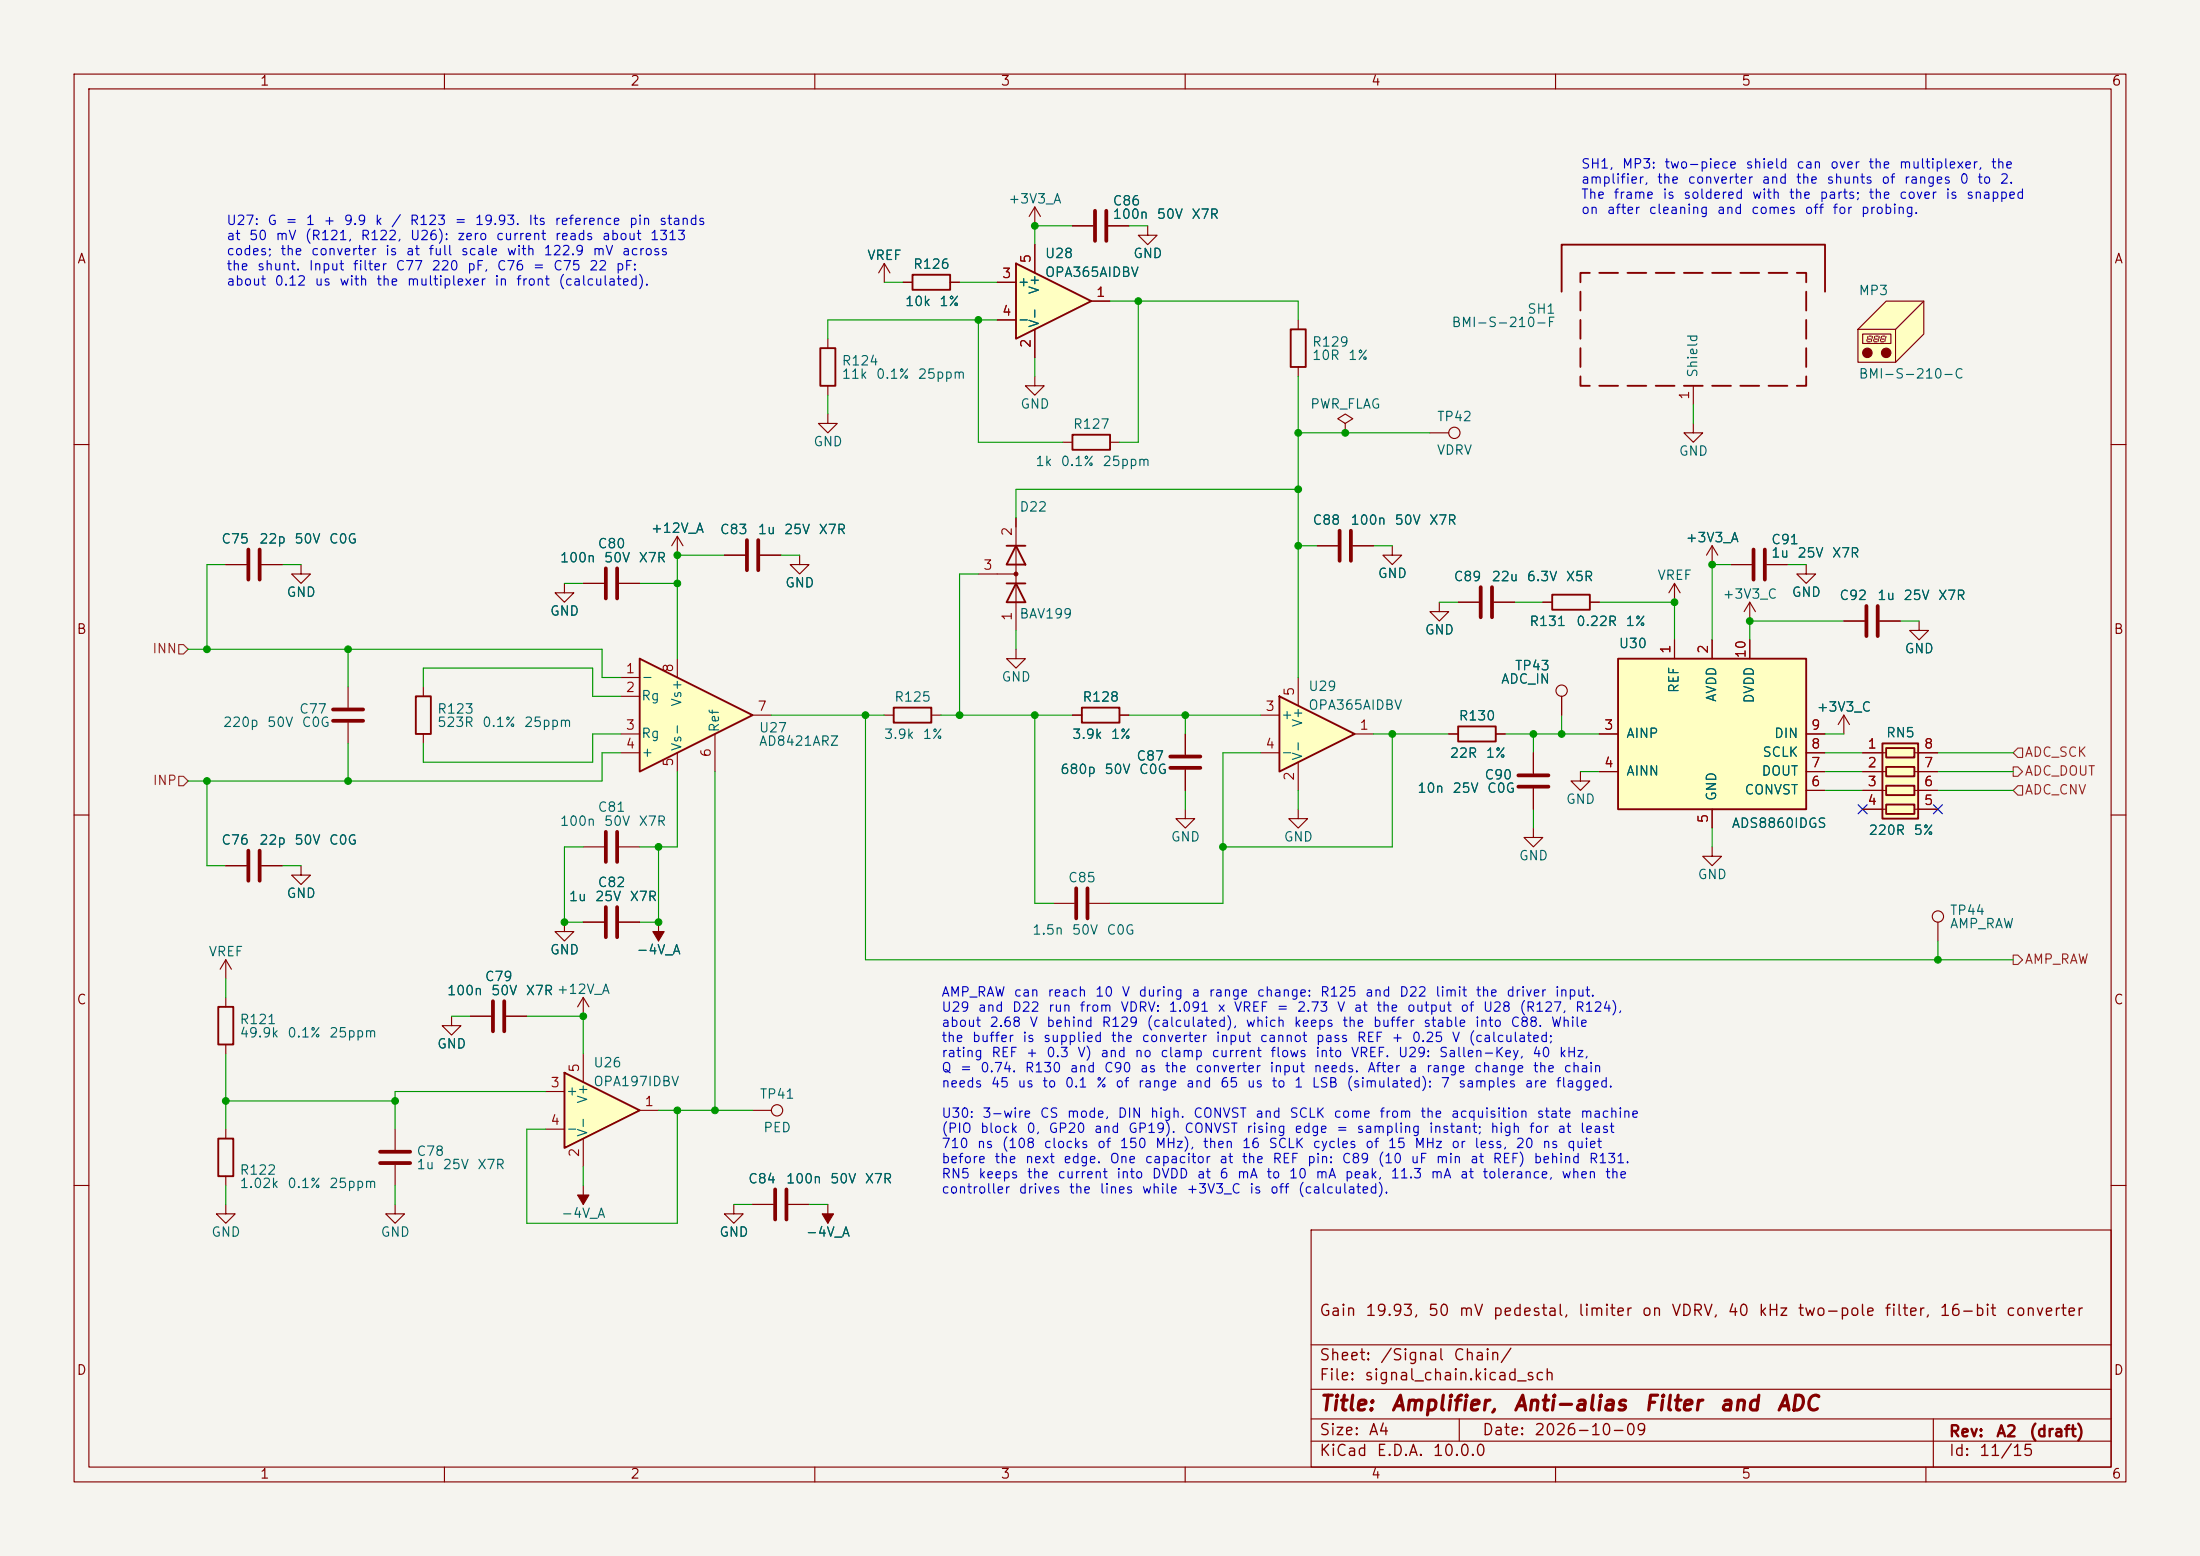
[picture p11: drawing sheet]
<svg xmlns="http://www.w3.org/2000/svg" width="297mm" height="210mm" viewBox="0 0 297 210" stroke-linecap="round" stroke-linejoin="round" font-family="sans-serif">
<path d="M0 0h297v210h-297z" fill="#f5f4ef" stroke="#f5f4ef" stroke-width=".14"/>
<g fill="none" stroke="#840000" stroke-width=".15">
<path d="M10 10h277v190h-277zM12 12h273v186h-273zM60 10v2M110 10v2M160 10v2M210 10v2M260 10v2M139.7 27.9l-.8 1.3M139.7 27.9l.8 1.3M139.7 27.9v2.6M144.8 30.5h2.8M149.6 30.5h2.8"/>
<path d="M228.6 52.1v2.5M10 60h2M40.6 76.2v1.3h1.3l-1.3 1.2-1.2-1.2h1.2M76.2 78.7v1.3h1.3l-1.3 1.3-1.3-1.3h1.3M188 73.7v1.2h1.2l-1.2 1.3-1.3-1.3h1.3M285 60h2M47 92.7v2.8M47 97.5v2.8M57.1 92.7v1.3M57.1 99.1v1.2M195.6 99.1h1.2M201.9 99.1h1.3"/>
<path d="M10 110h2M207 111.8v1.2h1.3l-1.3 1.3-1.3-1.3h1.3M207 101.6v2.8M207 106.4v2.8M285 110h2M88.9 124.5v2.5M10 160h2M78.7 160v2.6M111.8 162.6v2.5M177 166h108v32h-108zM285 160h2M60 198v2"/>
<path d="M110 198v2M160 198v2M177 194.5h108M177 191.5h108M177 187.5h108M177 181.5h108M197 191.5v3M210 198v2M260 198v2M261 191.5v6.5"/>
</g>
<g fill="none" stroke="#840000" stroke-width=".25">
<path d="M210.8 39.4v-6.4h35.6v6.4M213.4 39.4v2.5M214.6 36.8h-1.2v1.3M215.9 36.8h2.5M219.7 36.8h2.5M223.5 36.8h2.6M227.3 36.8h2.6M231.1 36.8h2.6M234.9 36.8h2.6M238.8 36.8h2.5M242.6 36.8h1.2v1.3M243.8 39.4v2.5"/>
<path d="M213.4 50.8v1.3h1.2M213.4 43.2v2.5M213.4 47v2.5M215.9 52.1h2.5M219.7 52.1h2.5M223.5 52.1h2.6M227.3 52.1h2.6M231.1 52.1h2.6M234.9 52.1h2.6M238.8 52.1h2.5M243.8 50.8v1.3h-1.2M243.8 43.2v2.5"/>
<path d="M243.8 47v2.5M56.1 94h2.1v5.1h-2.1zM196.8 98h5.1v2.1h-5.1z"/>
</g>
<path d="M147.8 28.4v4.1M149.4 28.4v4.1M45 97.3h4M45 95.8h4M205 104.6h4M205 106.2h4" fill="none" stroke="#840000" stroke-width=".51"/>
<g fill="#840000" stroke="#840000" stroke-width=".15">
<path d="M78 161.3h1.5l-.8 1.3z"/>
<path d="M88.1 125.7h1.6l-.8 1.3z"/>
<path d="M111 163.8h1.5l-.7 1.3z"/>
</g>
<path d="M172.7 94l10.2 5.1-10.2 5z" fill="#ffffc2"/>
<path d="M172.7 94l10.2 5.1-10.2 5z" fill="none" stroke="#840000" stroke-width=".25"/>
<g fill="none" stroke="#840000" stroke-width=".15">
<path d="M177.8 73.7h2.8M182.6 73.7h2.8M160 99.1v2.8M170.2 96.5h2.5M175.3 91.4v3.9M182.9 99.1h2.5M194.3 81.3v1.3h1.3l-1.3 1.2-1.3-1.2h1.3M160 109.2v1.3h1.3l-1.3 1.3-1.3-1.3h1.3M160 103.9v2.8M170.2 101.6h2.5M175.3 109.2v1.3h1.2l-1.2 1.3-1.3-1.3h1.3M175.3 102.9v3.8"/>
<path d="M142.2 121.9h2.8M147.1 121.9h2.8M99.1 162.6v1.2h1.2l-1.2 1.3-1.3-1.3h1.3M101.6 162.6h2.8M106.4 162.6h2.8"/>
</g>
<path d="M180.8 71.6v4.1M182.4 71.6v4.1M145.3 119.9v4.1M146.8 119.9v4.1M158 102.1h4.1M158 103.6h4.1M104.6 160.5v4.1M106.2 160.5v4.1" fill="none" stroke="#840000" stroke-width=".51"/>
<path d="M76.2 144.8l10.2 5.1-10.2 5z" fill="#ffffc2"/>
<path d="M76.2 144.8l10.2 5.1-10.2 5z" fill="none" stroke="#840000" stroke-width=".25"/>
<path d="M228.6 57.2v1.2h1.3l-1.3 1.3-1.3-1.3h1.3M78.7 114.3h2.8M83.6 114.3h2.8M78.7 124.5h2.8M83.6 124.5h2.8M73.7 147.3h2.5M73.7 152.4h2.5M78.7 142.2v3.9M78.7 153.7v3.8M86.4 149.9h2.5" fill="none" stroke="#840000" stroke-width=".15"/>
<path d="M81.8 112.3v4M83.3 112.3v4M81.8 122.4v4.1M83.3 122.4v4.1" fill="none" stroke="#840000" stroke-width=".51"/>
<path d="M254.6 40.6h5.1v4.5l-3.8 3.8h-5.1v-4.4z" fill="#ffffc2"/>
<g fill="none" stroke="#840000" stroke-width=".15">
<path d="M154.9 30.5v1.3h1.3l-1.3 1.2-1.2-1.2h1.2M175.3 43.2v1.3M175.3 49.5v1.3M181.6 57.2l1-.7-1-.6-1 .6 1 .7v1.2M181.6 58.4h.1M193 58.4h2.6M251.5 45.1h3.8v1.3h-3.8zM252.1 45.8l-.1 .2M252.1 46.1h.4M252.2 45.4l-.1 .3M252.2 45.8h.3M252.3 45.4h.3"/>
<path d="M252.7 45.8l-.1 .3M252.8 45.4l-.1 .3M253 45.8l-.1 .2M253 46.1h.4M253.1 45.4l-.1 .3M253.1 45.8h.3M253.2 45.4h.3M253.6 45.8l-.1 .3M253.7 45.4l-.1 .3M253.9 45.8l-.1 .2M253.9 46.1h.4M254 45.4l-.1 .3"/>
<path d="M254.1 45.8h.3M254.2 45.4h.3M254.5 45.8v.3M254.6 45.4v.3M254.6 40.6h5.1v4.5l-3.8 3.8h-5.1v-4.4zM255.9 44.5v4.4M259.7 40.6l-3.8 3.9h-5.1M226.1 78.7l-.8 1.3M226.1 78.7l.7 1.3M226.1 78.7v2.6M231.1 73.7l-.7 1.2M231.1 73.7l.8 1.2"/>
<path d="M231.1 73.7v2.5M233.7 76.2h2.8M238.5 76.2h2.8M243.8 76.2v1.3h1.3l-1.3 1.2-1.2-1.2h1.2M144.8 96.5h1.2M151.1 96.5h1.3M196.8 81.3h2.8M201.7 81.3h2.8M208.3 81.3h1.2M210.8 94v2.5M214.6 81.3h1.3M236.2 81.3l-.7 1.3"/>
<path d="M236.2 81.3l.8 1.3M236.2 81.3v2.5M248.9 96.5l-.7 1.3M248.9 96.5l.8 1.3M248.9 96.5v2.6M248.9 83.8h2.8M253.7 83.8h2.8M259.1 83.8v1.3h1.2l-1.2 1.3-1.3-1.3h1.3M30.5 116.8h2.8M35.3 116.8h2.8M40.6 116.8v1.3h1.3l-1.3 1.3-1.2-1.3h1.2M61 137.2v1.2h1.2l-1.2 1.3-1.3-1.3h1.3"/>
<path d="M63.5 137.2h2.8M68.3 137.2h2.8M76.2 124.5v1.2h1.3l-1.3 1.3-1.3-1.3h1.3M78.7 134.6l-.7 1.3M78.7 134.6l.8 1.3M78.7 134.6v2.6M101.6 149.9h2.5"/>
<circle cx="196.3" cy="58.4" r=".76"/>
<circle cx="210.8" cy="93.2" r=".76"/>
<circle cx="104.9" cy="149.9" r=".76"/>
</g>
<g fill="#840000" stroke="#840000" stroke-width=".15">
<circle cx="252.1" cy="47.6" r=".63"/>
<circle cx="254.6" cy="47.6" r=".63"/>
</g>
<path d="M174.2 44.5h2.1v5h-2.1zM146 95.5h5.1v2h-5.1zM209.5 80.3h5.1v2h-5.1z" fill="none" stroke="#840000" stroke-width=".25"/>
<path d="M199.9 79.2v4.1M201.4 79.2v4.1M236.7 74.2v4M238.3 74.2v4M252 81.8v4.1M253.5 81.8v4.1M33.5 114.8v4.1M35.1 114.8v4.1M66.5 135.1v4.1M68.1 135.1v4.1" fill="none" stroke="#840000" stroke-width=".51"/>
<path d="M137.2 35.6l10.1 5-10.1 5.1z" fill="#ffffc2"/>
<path d="M137.2 35.6l10.1 5-10.1 5.1zM135.9 78.7h2.5M135.9 73.7h2.5M137.2 78.7l1.2 2.6h-2.5zM137.2 73.7l1.2 2.5h-2.5zM29.5 135.9h2v5.1h-2zM29.5 153.7h2v5.1h-2z" fill="none" stroke="#840000" stroke-width=".25"/>
<g fill="none" stroke="#840000" stroke-width=".15">
<path d="M134.6 38.1h2.6M139.7 33v3.8M134.6 43.2h2.6M139.7 44.5v3.8M147.3 40.6h2.6M132.1 77.5h5.1M137.2 69.9v15.2M30.5 129.5v2.6M30.5 134.6v1.3M30.5 129.5l-.8 1.3M30.5 129.5l.7 1.3M30.5 141v1.2"/>
<path d="M30.5 152.4v1.3M30.5 158.8v1.2M53.3 152.4v2.8M53.3 157.2v2.8M30.5 162.6v1.2h1.2l-1.2 1.3-1.3-1.3h1.3M53.3 162.6v1.2h1.3l-1.3 1.3-1.2-1.3h1.2"/>
</g>
<circle cx="137.2" cy="77.5" r=".25" fill="#840000" stroke="#840000" stroke-width=".15"/>
<path d="M51.3 155.4h4.1M51.3 157h4.1" fill="none" stroke="#840000" stroke-width=".51"/>
<path d="M254.1 100.3h4.9v10.2h-4.9z" fill="#ffffc2"/>
<path d="M123.2 37.1h5.1v2h-5.1zM110.7 47h2.1v5.1h-2.1zM144.8 58.7h5.1v2h-5.1zM120.6 95.5h5.1v2h-5.1zM254.1 100.3h4.9v10.2h-4.9zM254.6 101h3.8v1.2h-3.8zM254.6 103.5h3.8v1.3h-3.8zM254.6 106h3.8v1.3h-3.8zM254.6 108.6h3.8v1.3h-3.8z" fill="none" stroke="#840000" stroke-width=".25"/>
<g fill="none" stroke="#840000" stroke-width=".15">
<path d="M119.4 35.6l-.8 1.2M119.4 35.6l.7 1.2M119.4 35.6v2.5M121.9 38.1h1.3M128.3 38.1h1.2M111.8 45.7v1.3M111.8 52.1v1.2M139.7 50.8v1.3h1.3l-1.3 1.2-1.3-1.2h1.3M143.5 59.7h1.3M149.9 59.7h1.2M30.5 76.2h2.8M35.3 76.2h2.8"/>
<path d="M78.7 78.7h2.8M83.6 78.7h2.8M97.8 74.9h2.8M102.6 74.9h2.8M107.9 74.9v1.3h1.3l-1.3 1.3-1.2-1.3h1.2M119.4 96.5h1.2M125.7 96.5h1.3M137.2 87.6v1.3h1.2l-1.2 1.3-1.3-1.3h1.3M213.4 104.1v1.3h1.2l-1.2 1.3-1.3-1.3h1.3M231.1 114.3v1.3h1.3l-1.3 1.2-1.2-1.2h1.2M251.5 101.6h3.1M251.5 104.1h3.1"/>
<path d="M251.5 106.7h3.1M251.5 109.2h3.1M258.4 101.6h3.2M258.4 104.1h3.2M258.4 106.7h3.2M258.4 109.2h3.2M261.6 124.5v2.5"/>
<circle cx="261.6" cy="123.7" r=".76"/>
</g>
<path d="M33.5 74.2v4M35.1 74.2v4M81.8 76.7v4.1M83.3 76.7v4.1M100.8 72.9v4.1M102.4 72.9v4.1" fill="none" stroke="#840000" stroke-width=".51"/>
<path d="M86.4 88.9l15.2 7.6-15.2 7.6z" fill="#ffffc2"/>
<path d="M86.4 88.9l15.2 7.6-15.2 7.6z" fill="none" stroke="#840000" stroke-width=".25"/>
<path d="M83.8 91.4h2.6M83.8 94h2.6M83.8 99.1h2.6M91.4 88.9v2.5M96.5 99.1v5M101.6 96.5h2.5M83.8 101.6h2.6M91.4 101.6v2.5" fill="none" stroke="#840000" stroke-width=".15"/>
<path d="M218.4 88.9h25.4v20.3h-25.4z" fill="#ffffc2"/>
<path d="M218.4 88.9h25.4v20.3h-25.4z" fill="none" stroke="#840000" stroke-width=".25"/>
<g fill="none" stroke="#840000" stroke-width=".15">
<path d="M121.9 38.1h1.3M128.3 38.1h1.2M134.6 38.1h2.6M139.7 33v3.8M144.8 30.5h2.8M149.6 30.5h2.8M111.8 55.9v1.3h1.2l-1.2 1.2-1.3-1.2h1.3M134.6 43.2h2.6M139.7 44.5v3.8M147.3 40.6h2.6M30.5 76.2h2.8M35.3 76.2h2.8"/>
<path d="M78.7 78.7h2.8M83.6 78.7h2.8M91.4 72.4l-.7 1.3M91.4 72.4l.8 1.3M91.4 72.4v2.5M97.8 74.9h2.8M102.6 74.9h2.8M177.8 73.7h2.8M182.6 73.7h2.8M233.7 76.2h2.8M238.5 76.2h2.8M144.8 96.5h1.2"/>
<path d="M151.1 96.5h1.3M160 99.1v2.8M195.6 99.1h1.2M196.8 81.3h2.8M201.7 81.3h2.8M201.9 99.1h1.3M208.3 81.3h1.2M210.8 94v2.5M214.6 81.3h1.3M215.9 99.1h2.5M226.1 86.4v2.5M231.1 86.4v2.5"/>
<path d="M236.2 86.4v2.5M243.8 99.1h2.6M248.9 83.8h2.8M253.7 83.8h2.8M30.5 116.8h2.8M35.3 116.8h2.8M160 103.9v2.8M207 101.6v2.8M207 106.4v2.8M215.9 104.1h2.5M231.1 109.2v2.6M243.8 104.1h2.6"/>
<path d="M243.8 106.7h2.6M243.8 101.6h2.6M251.5 104.1h2.5M251.5 106.7h2.5M251.5 101.6h2.5M251.5 109.2h2.5M259.1 104.1h2.5M259.1 106.7h2.5M259.1 101.6h2.5M259.1 109.2h2.5M63.5 137.2h2.8M68.3 137.2h2.8"/>
<path d="M78.7 124.5h2.8M83.6 124.5h2.8M101.6 162.6h2.8M106.4 162.6h2.8"/>
</g>
<path d="M24.1 87h.7l.6 .6-.6 .7h-.7zM24.1 104.8h.7l.6 .6-.6 .6h-.7zM271.8 103.5h.6l.6 .6-.6 .7h-.6zM272.4 101h.6v1.2h-.6l-.6-.6zM272.4 106h.6v1.3h-.6l-.6-.6zM271.8 128.9h.6l.6 .6-.6 .7h-.6z" fill="none" stroke="#725600" stroke-width=".15"/>
<g fill="none" stroke="#009600" stroke-width=".15">
<path d="M119.4 38.1h2.5M129.5 38.1h5.1M144.8 30.5h-5.1v2.5M152.4 30.5h2.5M111.8 53.3v2.6M132.1 43.2v16.5h11.4M134.6 43.2h-22.8v2.5M139.7 48.3v2.5M149.9 40.6h25.4v2.6M153.7 40.6v19.1h-2.6M175.3 50.8v40.6M175.3 58.4h17.7"/>
<path d="M228.6 54.6v2.6M30.5 76.2h-2.6v11.4M38.1 76.2h2.5M76.2 78.7h2.5M86.4 78.7h5M97.8 74.9h-6.4v14M105.4 74.9h2.5M132.1 77.5h-2.6v19M175.3 73.7h2.5M175.3 66h-38.1v3.9M185.4 73.7h2.6M233.7 76.2h-2.6v10.2"/>
<path d="M241.3 76.2h2.5M25.4 87.6h55.9v3.8h2.5M47 87.6v5.1M57.1 92.7v-2.5h22.9v3.8h3.8M83.8 99.1h-3.8v3.8h-22.9v-2.6M104.1 96.5h15.3M116.8 96.5v33h155M127 96.5h17.8M137.2 85.1v2.5M139.7 96.5v25.4h2.5M152.4 96.5h17.8M160 96.5v2.6"/>
<path d="M185.4 99.1h10.2M188 99.1v15.2h-22.9M194.3 81.3h2.5M203.2 99.1h12.7M204.5 81.3h3.8M207 99.1v2.5M210.8 96.5v2.6M215.9 81.3h10.2v5.1M246.4 99.1h2.5M248.9 83.8h-12.7v2.6M256.5 83.8h2.6M27.9 105.4v11.4h2.6"/>
<path d="M38.1 116.8h2.5M47 100.3v5.1M78.7 114.3h-2.5v10.2h2.5M83.8 101.6h-2.5v3.8h-55.9M88.9 114.3v10.2h-2.5M91.4 104.1v10.2h-5M96.5 104.1v45.8M160 106.7v2.5M170.2 101.6h-5.1v20.3h-15.2M175.3 106.7v2.5M207 109.2v2.6M213.4 104.1h2.5"/>
<path d="M231.1 111.8v2.5M246.4 101.6h5.1M246.4 106.7h5.1M246.4 104.1h5.1M261.6 101.6h10.2M261.6 106.7h10.2M261.6 104.1h10.2M30.5 132.1v2.5M61 137.2h2.5M71.1 137.2h7.6v5M261.6 127v2.5M30.5 148.6h22.8"/>
<path d="M30.5 142.2v10.2M73.7 147.3h-20.4v5.1M78.7 157.5v2.5M88.9 149.9h12.7M91.4 149.9v15.2h-20.3v-12.7h2.6M30.5 160v2.6M53.3 160v2.6M99.1 162.6h2.5M109.2 162.6h2.6"/>
</g>
<path d="M250.9 108.6l1.2 1.2M252.1 108.6l-1.2 1.2M261 108.6l1.2 1.2M262.2 108.6l-1.2 1.2" fill="none" stroke="#000084" stroke-width=".15"/>
<g fill="#009600" stroke="#009600" stroke-width=".14">
<circle cx="188" cy="99.1" r=".46"/>
<circle cx="165.1" cy="114.3" r=".46"/>
<circle cx="231.1" cy="76.2" r=".46"/>
<circle cx="226.1" cy="81.3" r=".46"/>
<circle cx="207" cy="99.1" r=".46"/>
<circle cx="236.2" cy="83.8" r=".46"/>
<circle cx="210.8" cy="99.1" r=".46"/>
<circle cx="261.6" cy="129.5" r=".46"/>
<circle cx="139.7" cy="30.5" r=".46"/>
<circle cx="132.1" cy="43.2" r=".46"/>
<circle cx="175.3" cy="66" r=".46"/>
<circle cx="175.3" cy="58.4" r=".46"/>
<circle cx="175.3" cy="73.7" r=".46"/>
<circle cx="181.6" cy="58.4" r=".46"/>
<circle cx="160" cy="96.5" r=".46"/>
<circle cx="139.7" cy="96.5" r=".46"/>
<circle cx="153.7" cy="40.6" r=".46"/>
<circle cx="129.5" cy="96.5" r=".46"/>
<circle cx="91.4" cy="78.7" r=".46"/>
<circle cx="91.4" cy="74.9" r=".46"/>
<circle cx="116.8" cy="96.5" r=".46"/>
<circle cx="47" cy="87.6" r=".46"/>
<circle cx="27.9" cy="87.6" r=".46"/>
<circle cx="47" cy="105.4" r=".46"/>
<circle cx="27.9" cy="105.4" r=".46"/>
<circle cx="76.2" cy="124.5" r=".46"/>
<circle cx="78.7" cy="137.2" r=".46"/>
<circle cx="88.9" cy="124.5" r=".46"/>
<circle cx="88.9" cy="114.3" r=".46"/>
<circle cx="53.3" cy="148.6" r=".46"/>
<circle cx="91.4" cy="149.9" r=".46"/>
<circle cx="96.5" cy="149.9" r=".46"/>
<circle cx="30.5" cy="148.6" r=".46"/>
</g>
<g font-size="2" fill="#840000">
<text x="178" y="190.9">Title:</text>
<text x="187.7" y="190.9">Amplifier,</text>
<text x="204.2" y="190.9">Anti-alias</text>
<text x="221.8" y="190.9">Filter</text>
<text x="232" y="190.9">and</text>
<text x="239.7" y="190.9">ADC</text>
</g>
<g font-size="1.5" fill="#840000">
<text x="178" y="178">Gain</text>
<text x="184.2" y="178">19.93,</text>
<text x="192.7" y="178">50</text>
<text x="196.8" y="178">mV</text>
<text x="201.4" y="178">pedestal,</text>
<text x="212.9" y="178">limiter</text>
<text x="221.5" y="178">on</text>
<text x="225.5" y="178">VDRV,</text>
<text x="233.1" y="178">40</text>
<text x="237.3" y="178">kHz</text>
<text x="242.6" y="178">two-pole</text>
<text x="254.3" y="178">filter,</text>
<text x="261.7" y="178">16-bit</text>
<text x="270.7" y="178">converter</text>
<text x="178" y="184">Sheet:</text>
<text x="186.2" y="184">/Signal</text>
<text x="196.1" y="184">Chain/</text>
<text x="178" y="186.7">File:</text>
<text x="184.1" y="186.7">signal_chain.kicad_sch</text>
<text x="178" y="196.9">KiCad</text>
<text x="178" y="194.1">Size:</text>
<text x="184.7" y="194.1">A4</text>
<text x="185.7" y="196.9">E.D.A.</text>
<text x="193.3" y="196.9">10.0.0</text>
<text x="200" y="194.1">Date:</text>
<text x="207" y="194.1">2026-10-09</text>
<text x="263" y="194.3">Rev:</text>
<text x="263" y="196.9">Id:</text>
<text x="267.1" y="196.9">11/15</text>
<text x="269.4" y="194.3">A2</text>
<text x="273.8" y="194.3">(draft)</text>
</g>
<g font-size="1.3" fill="#840000">
<text x="35" y="11.9">1</text>
<text x="85" y="11.9">2</text>
<text x="135" y="11.9">3</text>
<text x="185" y="11.9">4</text>
<text x="235" y="11.9">5</text>
<text x="285" y="11.9">6</text>
<text x="10.3" y="35.9">A</text>
<text x="285.3" y="35.9">A</text>
<text x="10.3" y="85.9">B</text>
<text x="285.3" y="85.9">B</text>
<text x="10.3" y="135.9">C</text>
<text x="285.3" y="135.9">C</text>
<text x="10.3" y="185.9">D</text>
<text x="285.3" y="185.9">D</text>
<text x="35" y="199.9">1</text>
<text x="85" y="199.9">2</text>
<text x="135" y="199.9">3</text>
<text x="185" y="199.9">4</text>
<text x="235" y="199.9">5</text>
<text x="285" y="199.9">6</text>
</g>
<g font-size="1.3" fill="#0000c2">
<text x="213.4" y="23.1">SH1,</text>
<text x="218.9" y="23.1">MP3:</text>
<text x="224.6" y="23.1">two-piece</text>
<text x="235.6" y="23.1">shield</text>
<text x="242.4" y="23.1">can</text>
<text x="247" y="23.1">over</text>
<text x="252.1" y="23.1">the</text>
<text x="256.3" y="23.1">multiplexer,</text>
<text x="268.7" y="23.1">the</text>
<text x="213.4" y="25.1">amplifier,</text>
<text x="213.4" y="27.2">The</text>
<text x="213.4" y="29.2">on</text>
<text x="216.8" y="29.2">after</text>
<text x="217.7" y="27.2">frame</text>
<text x="222.5" y="29.2">cleaning</text>
<text x="223.6" y="25.1">the</text>
<text x="224.3" y="27.2">is</text>
<text x="227.2" y="27.2">soldered</text>
<text x="227.7" y="25.1">converter</text>
<text x="231.7" y="29.2">and</text>
<text x="236.3" y="29.2">comes</text>
<text x="236.4" y="27.2">with</text>
<text x="237.7" y="25.1">and</text>
<text x="241.4" y="27.2">the</text>
<text x="242.4" y="25.1">the</text>
<text x="243.5" y="29.2">off</text>
<text x="245.5" y="27.2">parts;</text>
<text x="246.5" y="25.1">shunts</text>
<text x="247.3" y="29.2">for</text>
<text x="251.1" y="29.2">probing.</text>
<text x="252.2" y="27.2">the</text>
<text x="253.9" y="25.1">of</text>
<text x="256.3" y="27.2">cover</text>
<text x="256.9" y="25.1">ranges</text>
<text x="262.5" y="27.2">is</text>
<text x="264.5" y="25.1">0</text>
<text x="265.3" y="27.2">snapped</text>
<text x="266.8" y="25.1">to</text>
<text x="269.9" y="25.1">2.</text>
<text x="30.5" y="30.7">U27:</text>
<text x="30.5" y="32.7">at</text>
<text x="30.5" y="34.8">codes;</text>
<text x="33.5" y="32.7">50</text>
<text x="36" y="30.7">G</text>
<text x="37.1" y="32.7">mV</text>
<text x="37.8" y="34.8">the</text>
<text x="38.4" y="30.7">=</text>
<text x="41.1" y="32.7">(R121,</text>
<text x="41.2" y="30.7">1</text>
<text x="41.9" y="34.8">converter</text>
<text x="43.6" y="30.7">+</text>
<text x="46.3" y="30.7">9.9</text>
<text x="48.6" y="32.7">R122,</text>
<text x="50.5" y="30.7">k</text>
<text x="51.9" y="34.8">is</text>
<text x="52.7" y="30.7">/</text>
<text x="54.7" y="34.8">at</text>
<text x="55.2" y="30.7">R123</text>
<text x="55.3" y="32.7">U26):</text>
<text x="57.7" y="34.8">full</text>
<text x="61.3" y="30.7">=</text>
<text x="61.6" y="32.7">zero</text>
<text x="62.1" y="34.8">scale</text>
<text x="64" y="30.7">19.93.</text>
<text x="66.9" y="32.7">current</text>
<text x="68.3" y="34.8">with</text>
<text x="71.2" y="30.7">Its</text>
<text x="73.3" y="34.8">122.9</text>
<text x="74.8" y="30.7">reference</text>
<text x="74.8" y="32.7">reads</text>
<text x="79.9" y="34.8">mV</text>
<text x="81.2" y="32.7">about</text>
<text x="83.9" y="34.8">across</text>
<text x="84.8" y="30.7">pin</text>
<text x="87.7" y="32.7">1313</text>
<text x="88.9" y="30.7">stands</text>
<text x="30.5" y="36.8">the</text>
<text x="30.5" y="38.9">about</text>
<text x="34.6" y="36.8">shunt.</text>
<text x="37" y="38.9">0.12</text>
<text x="41.6" y="36.8">Input</text>
<text x="42.4" y="38.9">us</text>
<text x="45.7" y="38.9">with</text>
<text x="47.5" y="36.8">filter</text>
<text x="50.7" y="38.9">the</text>
<text x="53.3" y="36.8">C77</text>
<text x="54.8" y="38.9">multiplexer</text>
<text x="58.2" y="36.8">220</text>
<text x="63" y="36.8">pF,</text>
<text x="66.7" y="38.9">in</text>
<text x="67" y="36.8">C76</text>
<text x="69.6" y="38.9">front</text>
<text x="71.8" y="36.8">=</text>
<text x="74.6" y="36.8">C75</text>
<text x="75.3" y="38.9">(calculated).</text>
<text x="79.4" y="36.8">22</text>
<text x="83" y="36.8">pF:</text>
<text x="127" y="134.8">AMP_RAW</text>
<text x="127" y="136.9">U29</text>
<text x="131.9" y="136.9">and</text>
<text x="136.5" y="136.9">D22</text>
<text x="136.8" y="134.8">can</text>
<text x="141.3" y="134.8">reach</text>
<text x="141.4" y="136.9">run</text>
<text x="145.7" y="136.9">from</text>
<text x="147.7" y="134.8">10</text>
<text x="151.2" y="136.9">VDRV:</text>
<text x="151.3" y="134.8">V</text>
<text x="153.6" y="134.8">during</text>
<text x="157.7" y="136.9">1.091</text>
<text x="160.8" y="134.8">a</text>
<text x="163.1" y="134.8">range</text>
<text x="164.3" y="136.9">x</text>
<text x="166.5" y="136.9">VREF</text>
<text x="169.6" y="134.8">change:</text>
<text x="172.3" y="136.9">=</text>
<text x="175" y="136.9">2.73</text>
<text x="178.1" y="134.8">R125</text>
<text x="180.4" y="136.9">V</text>
<text x="182.7" y="136.9">at</text>
<text x="184.2" y="134.8">and</text>
<text x="185.7" y="136.9">the</text>
<text x="188.8" y="134.8">D22</text>
<text x="189.8" y="136.9">output</text>
<text x="193.7" y="134.8">limit</text>
<text x="197.1" y="136.9">of</text>
<text x="199.1" y="134.8">the</text>
<text x="200.1" y="136.9">U28</text>
<text x="203.3" y="134.8">driver</text>
<text x="205" y="136.9">(R127,</text>
<text x="209.8" y="134.8">input.</text>
<text x="212.5" y="136.9">R124),</text>
<text x="127" y="138.9">about</text>
<text x="127" y="141">the</text>
<text x="127" y="143">rating</text>
<text x="131.1" y="141">buffer</text>
<text x="133.5" y="138.9">2.68</text>
<text x="133.7" y="143">REF</text>
<text x="137.9" y="141">is</text>
<text x="138.4" y="143">+</text>
<text x="138.9" y="138.9">V</text>
<text x="140.7" y="141">supplied</text>
<text x="141.2" y="138.9">behind</text>
<text x="141.2" y="143">0.3</text>
<text x="145.4" y="143">V)</text>
<text x="148.5" y="143">and</text>
<text x="148.6" y="138.9">R129</text>
<text x="149.9" y="141">the</text>
<text x="153.1" y="143">no</text>
<text x="154" y="141">converter</text>
<text x="154.7" y="138.9">(calculated),</text>
<text x="156.5" y="143">clamp</text>
<text x="163.5" y="143">current</text>
<text x="164" y="141">input</text>
<text x="168.1" y="138.9">which</text>
<text x="170" y="141">cannot</text>
<text x="171.4" y="143">flows</text>
<text x="174.6" y="138.9">keeps</text>
<text x="177.5" y="143">into</text>
<text x="177.6" y="141">pass</text>
<text x="181.1" y="138.9">the</text>
<text x="182.3" y="143">VREF.</text>
<text x="183.1" y="141">REF</text>
<text x="185.3" y="138.9">buffer</text>
<text x="187.8" y="141">+</text>
<text x="188.6" y="143">U29:</text>
<text x="190.5" y="141">0.25</text>
<text x="192" y="138.9">stable</text>
<text x="194.2" y="143">Sallen-Key,</text>
<text x="195.9" y="141">V</text>
<text x="198.2" y="141">(calculated;</text>
<text x="199" y="138.9">into</text>
<text x="203.8" y="138.9">C88.</text>
<text x="206.8" y="143">40</text>
<text x="209.3" y="138.9">While</text>
<text x="210.4" y="143">kHz,</text>
<text x="127" y="145.1">Q</text>
<text x="127" y="147.1">needs</text>
<text x="129.5" y="145.1">=</text>
<text x="132.2" y="145.1">0.74.</text>
<text x="133.7" y="147.1">45</text>
<text x="137.3" y="147.1">us</text>
<text x="138.3" y="145.1">R130</text>
<text x="140.6" y="147.1">to</text>
<text x="143.7" y="147.1">0.1</text>
<text x="144.3" y="145.1">and</text>
<text x="147.9" y="147.1">%</text>
<text x="148.9" y="145.1">C90</text>
<text x="150.5" y="147.1">of</text>
<text x="153.5" y="147.1">range</text>
<text x="153.8" y="145.1">as</text>
<text x="157.1" y="145.1">the</text>
<text x="160" y="147.1">and</text>
<text x="161.3" y="145.1">converter</text>
<text x="164.6" y="147.1">65</text>
<text x="168.2" y="147.1">us</text>
<text x="171.3" y="145.1">input</text>
<text x="171.6" y="147.1">to</text>
<text x="174.6" y="147.1">1</text>
<text x="177" y="147.1">LSB</text>
<text x="177.2" y="145.1">needs.</text>
<text x="181.7" y="147.1">(simulated):</text>
<text x="184.5" y="145.1">After</text>
<text x="190.1" y="145.1">a</text>
<text x="192.4" y="145.1">range</text>
<text x="194.4" y="147.1">7</text>
<text x="196.8" y="147.1">samples</text>
<text x="198.9" y="145.1">change</text>
<text x="205.7" y="147.1">are</text>
<text x="206.9" y="145.1">the</text>
<text x="209.9" y="147.1">flagged.</text>
<text x="211" y="145.1">chain</text>
<text x="127" y="151.2">U30:</text>
<text x="127" y="153.2">(PIO</text>
<text x="127" y="155.3">710</text>
<text x="131.8" y="155.3">ns</text>
<text x="132.2" y="153.2">block</text>
<text x="132.5" y="151.2">3-wire</text>
<text x="135.1" y="155.3">(108</text>
<text x="138.5" y="153.2">0,</text>
<text x="140.3" y="151.2">CS</text>
<text x="140.8" y="155.3">clocks</text>
<text x="141.5" y="153.2">GP20</text>
<text x="143.9" y="151.2">mode,</text>
<text x="147.6" y="153.2">and</text>
<text x="148" y="155.3">of</text>
<text x="150.8" y="151.2">DIN</text>
<text x="151.1" y="155.3">150</text>
<text x="152.2" y="153.2">GP19).</text>
<text x="155.2" y="151.2">high.</text>
<text x="155.9" y="155.3">MHz),</text>
<text x="159.8" y="153.2">CONVST</text>
<text x="161" y="151.2">CONVST</text>
<text x="162.3" y="155.3">then</text>
<text x="167.6" y="155.3">16</text>
<text x="168.2" y="153.2">rising</text>
<text x="169.4" y="151.2">and</text>
<text x="171.2" y="155.3">SCLK</text>
<text x="174" y="151.2">SCLK</text>
<text x="174.6" y="153.2">edge</text>
<text x="177.1" y="155.3">cycles</text>
<text x="179.9" y="151.2">come</text>
<text x="180.3" y="153.2">=</text>
<text x="183" y="153.2">sampling</text>
<text x="184.2" y="155.3">of</text>
<text x="186.1" y="151.2">from</text>
<text x="187.3" y="155.3">15</text>
<text x="190.8" y="155.3">MHz</text>
<text x="191.6" y="151.2">the</text>
<text x="192.8" y="153.2">instant;</text>
<text x="195.8" y="151.2">acquisition</text>
<text x="195.8" y="155.3">or</text>
<text x="198.9" y="155.3">less,</text>
<text x="201.1" y="153.2">high</text>
<text x="204.5" y="155.3">20</text>
<text x="206.3" y="153.2">for</text>
<text x="207.4" y="151.2">state</text>
<text x="208.1" y="155.3">ns</text>
<text x="210.2" y="153.2">at</text>
<text x="211.5" y="155.3">quiet</text>
<text x="213.2" y="153.2">least</text>
<text x="213.2" y="151.2">machine</text>
<text x="127" y="157.3">before</text>
<text x="127" y="159.4">RN5</text>
<text x="127" y="161.4">controller</text>
<text x="132" y="159.4">keeps</text>
<text x="134.2" y="157.3">the</text>
<text x="137.4" y="161.4">drives</text>
<text x="138.3" y="157.3">next</text>
<text x="138.5" y="159.4">the</text>
<text x="142.7" y="159.4">current</text>
<text x="143.5" y="157.3">edge.</text>
<text x="144.2" y="161.4">the</text>
<text x="148.4" y="161.4">lines</text>
<text x="149.7" y="157.3">One</text>
<text x="150.6" y="159.4">into</text>
<text x="154.1" y="161.4">while</text>
<text x="154.4" y="157.3">capacitor</text>
<text x="155.4" y="159.4">DVDD</text>
<text x="160.1" y="161.4">+3V3_C</text>
<text x="161.5" y="159.4">at</text>
<text x="164.5" y="157.3">at</text>
<text x="164.5" y="159.4">6</text>
<text x="166.9" y="159.4">mA</text>
<text x="167.6" y="157.3">the</text>
<text x="168.6" y="161.4">is</text>
<text x="170.9" y="159.4">to</text>
<text x="171.4" y="161.4">off</text>
<text x="171.7" y="157.3">REF</text>
<text x="173.9" y="159.4">10</text>
<text x="175.1" y="161.4">(calculated).</text>
<text x="176.4" y="157.3">pin:</text>
<text x="177.5" y="159.4">mA</text>
<text x="181" y="157.3">C89</text>
<text x="181.4" y="159.4">peak,</text>
<text x="185.9" y="157.3">(10</text>
<text x="187.6" y="159.4">11.3</text>
<text x="190.3" y="157.3">uF</text>
<text x="193" y="159.4">mA</text>
<text x="193.7" y="157.3">min</text>
<text x="197" y="159.4">at</text>
<text x="198.4" y="157.3">at</text>
<text x="200" y="159.4">tolerance,</text>
<text x="201.4" y="157.3">REF)</text>
<text x="206.9" y="157.3">behind</text>
<text x="210.7" y="159.4">when</text>
<text x="214.4" y="157.3">R131.</text>
<text x="216.6" y="159.4">the</text>
</g>
<g font-size="1.3" fill="#006464">
<text x="136" y="27.8">+3V3_A</text>
<text x="150.1" y="29.9">100n</text>
<text x="150.1" y="28.1">C86</text>
<text x="156.1" y="29.9">50V</text>
<text x="160.7" y="29.9">X7R</text>
<text x="117" y="35.4">VREF</text>
<text x="141" y="35.2">U28</text>
<text x="152.9" y="35.2">GND</text>
<text x="122.1" y="41.6">10k</text>
<text x="123.2" y="36.6">R126</text>
<text x="126.7" y="41.6">1%</text>
<text x="137.3" y="39">+</text>
<text x="140.6" y="39.8" transform="rotate(-90 140.6 39.8)">V+</text>
<text x="141" y="37.7">OPA365AIDBV</text>
<text x="250.8" y="40.2">MP3</text>
<text x="137.3" y="44">-</text>
<text x="140.6" y="44.3" transform="rotate(-90 140.6 44.3)">V-</text>
<text x="177" y="47.1">R129</text>
<text x="195.9" y="44.5">BMI-S-210-F</text>
<text x="206.1" y="42.7">SH1</text>
<text x="113.5" y="49.6">R124</text>
<text x="113.5" y="51.4">11k</text>
<text x="118.2" y="51.4">0.1%</text>
<text x="123.8" y="51.4">25ppm</text>
<text x="177" y="48.9">10R</text>
<text x="181.9" y="48.9">1%</text>
<text x="229.5" y="51.1" transform="rotate(-90 229.5 51.1)">Shield</text>
<text x="250.8" y="51.4">BMI-S-210-C</text>
<text x="137.7" y="55.5">GND</text>
<text x="144.8" y="58.2">R127</text>
<text x="176.8" y="55.5">PWR_FLAG</text>
<text x="193.9" y="57.2">TP42</text>
<text x="109.7" y="60.6">GND</text>
<text x="139.7" y="63.2">1k</text>
<text x="143.1" y="63.2">0.1%</text>
<text x="148.7" y="63.2">25ppm</text>
<text x="193.9" y="61.7">VDRV</text>
<text x="226.6" y="61.8">GND</text>
<text x="137.5" y="69.4">D22</text>
<text x="177.1" y="71.1">C88</text>
<text x="182.2" y="71.1">100n</text>
<text x="188.2" y="71.1">50V</text>
<text x="192.8" y="71.1">X7R</text>
<text x="29.8" y="73.7">C75</text>
<text x="34.9" y="73.7">22p</text>
<text x="39.6" y="73.7">50V</text>
<text x="44.3" y="73.7">C0G</text>
<text x="75.5" y="76.2">100n</text>
<text x="80.6" y="74.3">C80</text>
<text x="81.4" y="76.2">50V</text>
<text x="86.1" y="76.2">X7R</text>
<text x="87.8" y="72.2">+12V_A</text>
<text x="97.1" y="72.4">C83</text>
<text x="102.2" y="72.4">1u</text>
<text x="105.7" y="72.4">25V</text>
<text x="110.4" y="72.4">X7R</text>
<text x="227.5" y="73.5">+3V3_A</text>
<text x="239" y="75.6">1u</text>
<text x="239" y="73.8">C91</text>
<text x="242.6" y="75.6">25V</text>
<text x="247.2" y="75.6">X7R</text>
<text x="38.6" y="80.9">GND</text>
<text x="74.2" y="83.4">GND</text>
<text x="105.9" y="79.6">GND</text>
<text x="137.5" y="83.8">BAV199</text>
<text x="185.9" y="78.3">GND</text>
<text x="196.2" y="78.8">C89</text>
<text x="201.3" y="78.8">22u</text>
<text x="206" y="78.8">6.3V</text>
<text x="211.3" y="78.8">X5R</text>
<text x="223.7" y="78.6">VREF</text>
<text x="232.5" y="81.1">+3V3_C</text>
<text x="241.8" y="80.9">GND</text>
<text x="248.2" y="81.3">C92</text>
<text x="253.3" y="81.3">1u</text>
<text x="256.9" y="81.3">25V</text>
<text x="261.5" y="81.3">X7R</text>
<text x="192.3" y="86">GND</text>
<text x="206.4" y="84.8">R131</text>
<text x="212.7" y="84.8">0.22R</text>
<text x="218.4" y="87.8">U30</text>
<text x="219.4" y="84.8">1%</text>
<text x="257" y="88.5">GND</text>
<text x="86.5" y="92.3">-</text>
<text x="86.5" y="94.8">Rg</text>
<text x="92.3" y="95.5" transform="rotate(-90 92.3 95.5)">Vs+</text>
<text x="120.6" y="95">R125</text>
<text x="135.1" y="92.3">GND</text>
<text x="146" y="95">R128</text>
<text x="176.5" y="93.6">U29</text>
<text x="202.6" y="92.6">ADC_IN</text>
<text x="204.4" y="90.8">TP43</text>
<text x="226.9" y="93.6" transform="rotate(-90 226.9 93.6)">REF</text>
<text x="232" y="94.8" transform="rotate(-90 232 94.8)">AVDD</text>
<text x="237.1" y="95" transform="rotate(-90 237.1 95)">DVDD</text>
<text x="30" y="98.4">220p</text>
<text x="36" y="98.4">50V</text>
<text x="40.3" y="96.6">C77</text>
<text x="40.6" y="98.4">C0G</text>
<text x="58.9" y="96.6">R123</text>
<text x="58.9" y="98.4">523R</text>
<text x="65" y="98.4">0.1%</text>
<text x="70.7" y="98.4">25ppm</text>
<text x="86.5" y="99.9">Rg</text>
<text x="92.3" y="101.5" transform="rotate(-90 92.3 101.5)">Vs-</text>
<text x="97.4" y="98.9" transform="rotate(-90 97.4 98.9)">Ref</text>
<text x="102.4" y="99.2">U27</text>
<text x="102.4" y="101">AD8421ARZ</text>
<text x="119.2" y="100">3.9k</text>
<text x="124.5" y="100">1%</text>
<text x="144.6" y="100">3.9k</text>
<text x="149.9" y="100">1%</text>
<text x="172.8" y="97.4">+</text>
<text x="176.1" y="98.2" transform="rotate(-90 176.1 98.2)">V+</text>
<text x="176.5" y="96.1">OPA365AIDBV</text>
<text x="196.8" y="97.6">R130</text>
<text x="219.5" y="99.9">AINP</text>
<text x="239.4" y="99.9">DIN</text>
<text x="245.2" y="96.4">+3V3_C</text>
<text x="254.5" y="99.8">RN5</text>
<text x="86.5" y="102.5">+</text>
<text x="143" y="104.8">680p</text>
<text x="149" y="104.8">50V</text>
<text x="153.3" y="103">C87</text>
<text x="153.7" y="104.8">C0G</text>
<text x="172.8" y="102.5">-</text>
<text x="176.1" y="102.7" transform="rotate(-90 176.1 102.7)">V-</text>
<text x="191.2" y="107.3">10n</text>
<text x="195.6" y="102.6">22R</text>
<text x="196" y="107.3">25V</text>
<text x="200.3" y="105.5">C90</text>
<text x="200.5" y="102.6">1%</text>
<text x="200.7" y="107.3">C0G</text>
<text x="219.5" y="105">AINN</text>
<text x="235.4" y="107.5">CONVST</text>
<text x="237.7" y="105">DOUT</text>
<text x="237.8" y="102.5">SCLK</text>
<text x="75.5" y="111.8">100n</text>
<text x="80.6" y="109.9">C81</text>
<text x="81.4" y="111.8">50V</text>
<text x="86.1" y="111.8">X7R</text>
<text x="158" y="113.9">GND</text>
<text x="173.2" y="113.9">GND</text>
<text x="211.3" y="108.8">GND</text>
<text x="232" y="108.2" transform="rotate(-90 232 108.2)">GND</text>
<text x="233.7" y="112.1">ADS8860IDGS</text>
<text x="252.2" y="113">220R</text>
<text x="258.2" y="113">5%</text>
<text x="29.8" y="114.3">C76</text>
<text x="34.9" y="114.3">22p</text>
<text x="39.6" y="114.3">50V</text>
<text x="44.3" y="114.3">C0G</text>
<text x="144.1" y="119.4">C85</text>
<text x="205" y="116.4">GND</text>
<text x="229.1" y="119">GND</text>
<text x="38.6" y="121.5">GND</text>
<text x="76.7" y="121.9">1u</text>
<text x="80.2" y="121.9">25V</text>
<text x="80.6" y="120">C82</text>
<text x="84.9" y="121.9">X7R</text>
<text x="263.2" y="123.8">TP44</text>
<text x="263.2" y="125.6">AMP_RAW</text>
<text x="28.1" y="129.4">VREF</text>
<text x="74.2" y="129.1">GND</text>
<text x="85.8" y="129.1">-4V_A</text>
<text x="139.3" y="126.5">1.5n</text>
<text x="144.6" y="126.5">50V</text>
<text x="149.3" y="126.5">C0G</text>
<text x="60.3" y="134.6">100n</text>
<text x="65.4" y="132.7">C79</text>
<text x="66.2" y="134.6">50V</text>
<text x="70.9" y="134.6">X7R +12V_A</text>
<text x="70.9" y="134.6">X7R</text>
<text x="32.3" y="138.5">R121</text>
<text x="32.3" y="140.3">49.9k</text>
<text x="38.7" y="140.3">0.1%</text>
<text x="44.3" y="140.3">25ppm</text>
<text x="58.9" y="141.8">GND</text>
<text x="76.3" y="148.2">+</text>
<text x="79.6" y="149" transform="rotate(-90 79.6 149)">V+</text>
<text x="80" y="144.4">U26</text>
<text x="80" y="146.9">OPA197IDBV</text>
<text x="102.5" y="148.6">TP41</text>
<text x="76.3" y="153.3">-</text>
<text x="79.6" y="153.5" transform="rotate(-90 79.6 153.5)">V-</text>
<text x="103" y="153.1">PED</text>
<text x="32.3" y="158.9">R122</text>
<text x="32.3" y="160.7">1.02k</text>
<text x="38.7" y="160.7">0.1%</text>
<text x="44.3" y="160.7">25ppm</text>
<text x="56.1" y="158.1">1u</text>
<text x="56.1" y="156.3">C78</text>
<text x="59.7" y="158.1">25V</text>
<text x="64.3" y="158.1">X7R</text>
<text x="100.9" y="160">C84</text>
<text x="106" y="160">100n</text>
<text x="112" y="160">50V</text>
<text x="116.6" y="160">X7R</text>
<text x="28.4" y="167.2">GND</text>
<text x="51.3" y="167.2">GND</text>
<text x="75.7" y="164.7">-4V_A</text>
<text x="97" y="167.2">GND</text>
<text x="108.7" y="167.2">-4V_A</text>
</g>
<g font-size="1.3" fill="#a90000">
<text x="139.4" y="35.6" transform="rotate(-90 139.4 35.6)">5</text>
<text x="135.2" y="37.8">3</text>
<text x="147.9" y="40.4">1</text>
<text x="135.2" y="42.9">4</text>
<text x="139.4" y="47.1" transform="rotate(-90 139.4 47.1)">2</text>
<text x="228.3" y="54" transform="rotate(-90 228.3 54)">1</text>
<text x="132.6" y="77.2">3</text>
<text x="136.9" y="72.5" transform="rotate(-90 136.9 72.5)">2</text>
<text x="136.9" y="83.9" transform="rotate(-90 136.9 83.9)">1</text>
<text x="225.8" y="88.3" transform="rotate(-90 225.8 88.3)">1</text>
<text x="230.9" y="88.3" transform="rotate(-90 230.9 88.3)">2</text>
<text x="236" y="88.9" transform="rotate(-90 236 88.9)">10</text>
<text x="84.4" y="91.2">1</text>
<text x="84.4" y="93.7">2</text>
<text x="91.2" y="90.9" transform="rotate(-90 91.2 90.9)">8</text>
<text x="175" y="94.1" transform="rotate(-90 175 94.1)">5</text>
<text x="84.4" y="98.8">3</text>
<text x="84.4" y="101.3">4</text>
<text x="102.2" y="96.3">7</text>
<text x="170.7" y="96.3">3</text>
<text x="170.7" y="101.3">4</text>
<text x="183.4" y="98.8">1</text>
<text x="216.5" y="98.8">3</text>
<text x="244.4" y="101.3">8</text>
<text x="244.4" y="98.8">9</text>
<text x="252" y="101.3">1</text>
<text x="259.6" y="101.3">8</text>
<text x="91.2" y="103.6" transform="rotate(-90 91.2 103.6)">5</text>
<text x="96.3" y="102.3" transform="rotate(-90 96.3 102.3)">6</text>
<text x="175" y="105.5" transform="rotate(-90 175 105.5)">2</text>
<text x="216.5" y="103.9">4</text>
<text x="244.4" y="106.4">6</text>
<text x="244.4" y="103.9">7</text>
<text x="252" y="103.9">2</text>
<text x="252" y="106.4">3</text>
<text x="259.6" y="106.4">6</text>
<text x="259.6" y="103.9">7</text>
<text x="230.9" y="111.2" transform="rotate(-90 230.9 111.2)">5</text>
<text x="252" y="109">4</text>
<text x="259.6" y="109">5</text>
<text x="74.2" y="147.1">3</text>
<text x="78.5" y="144.9" transform="rotate(-90 78.5 144.9)">5</text>
<text x="86.9" y="149.6">1</text>
<text x="74.2" y="152.1">4</text>
<text x="78.5" y="156.3" transform="rotate(-90 78.5 156.3)">2</text>
</g>
<g font-size="1.3" fill="#725600">
<text x="20.5" y="88.5">INN</text>
<text x="20.5" y="106.3">INP</text>
<text x="273.2" y="102.5">ADC_SCK</text>
<text x="273.2" y="105">ADC_DOUT</text>
<text x="273.2" y="107.5">ADC_CNV</text>
<text x="273.2" y="130.4">AMP_RAW</text>
</g>
</svg>
